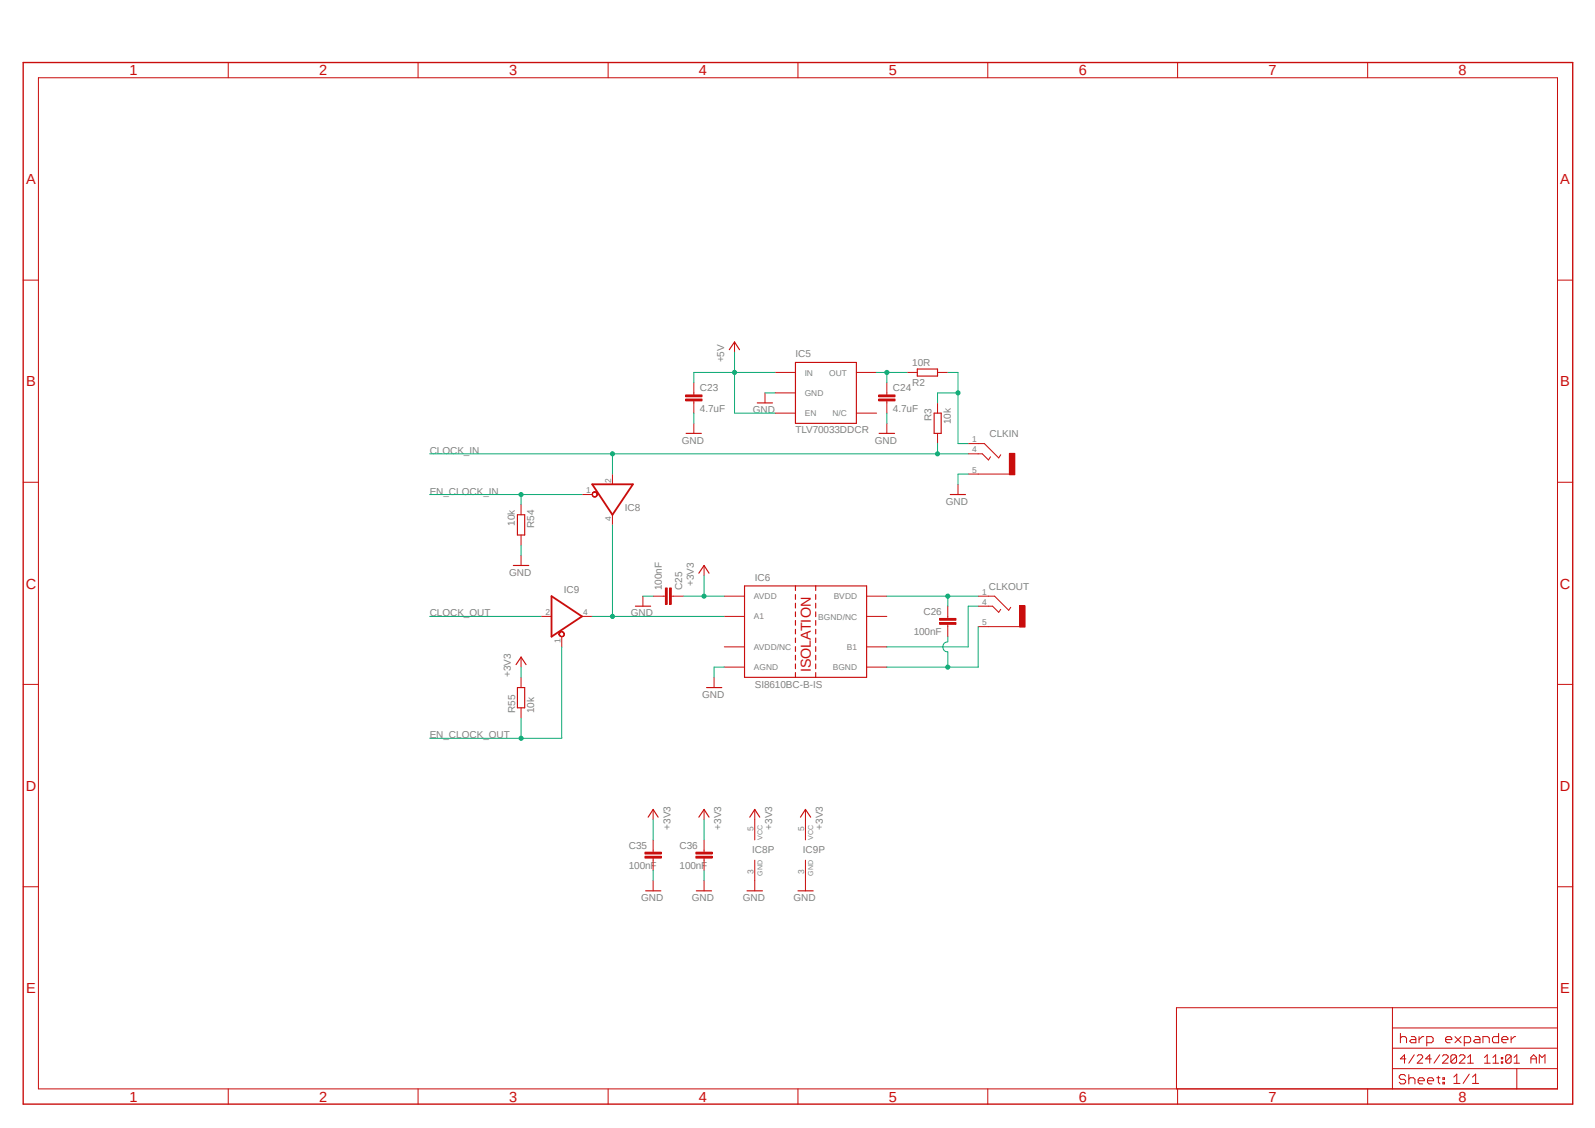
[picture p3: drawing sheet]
<svg xmlns="http://www.w3.org/2000/svg" width="297mm" height="210mm" viewBox="0 0 297 210" stroke-linecap="round" stroke-linejoin="round" font-family="sans-serif">
<path d="M3.9 11.4l290.4 195.7M294.3 207l-.2 .1" fill="none" stroke="#fff" stroke-width=".19"/>
<path d="M182.2 82.6h1.1l2.7 2.7 .4-.6M182.2 84.5h.7l1.2 1.1 .3-.6M182.2 88.3h5.8" fill="none" stroke="#c90d0c" stroke-width=".19"/>
<path d="M188 84.4h1v4h-1z" fill-rule="evenodd" fill="#c90d0c"/>
<path d="M178.4 90.2v1.9M180.3 88.3h1.9M180.3 82.6h1.9M180.3 84.5h1.9M188 84.4h1v4h-1zM184.1 111h1.1l2.6 2.6 .4-.5M184.1 112.9h.7l1.2 1.1 .4-.5M184.1 116.7h5.7M133 126.1v1.9" fill="none" stroke="#c90d0c" stroke-width=".19"/>
<path d="M177 92.1h2.8M131.6 128h2.8" fill="none" stroke="#c90d0c" stroke-width=".21"/>
<path d="M189.9 112.8h1v4h-1z" fill-rule="evenodd" fill="#c90d0c"/>
<g fill="none" stroke="#c90d0c" stroke-width=".19">
<path d="M7.2 14.5h282.8v188.2h-282.8zM42.5 11.6v2.9M77.9 11.6v2.9M113.2 11.6v2.9M148.6 11.6v2.9M183.9 11.6v2.9M219.3 11.6v2.9M254.7 11.6v2.9M4.3 52.2h2.9M290 52.2h2.9M127.7 74.3h3v.3h-3zM127.7 73.5h3v.4h-3z"/>
<path d="M129.2 71.2v2.3M129.2 74.6v2.3M129.2 78.8v1.9M136.8 63.7v1.9M142.5 73.2v1.8M144.3 69.3h3.8M144.3 76.9h3.8M144.3 73.2h3.8M159.5 69.3h3.7M159.5 76.9h3.7M163.6 74.3h3.1v.3h-3.1zM163.6 73.5h3.1v.4h-3.1z"/>
<path d="M165.1 71.2v2.3M165.1 74.6v2.3M165.1 78.8v1.9M168.9 69.3h1.9M174.6 75v1.9M174.6 69.3h1.9M4.3 89.8h2.9M174.6 80.7v1.9M290 89.8h2.9M119.7 111v1.9M121.6 111h2.3M123.9 109.5h.3v3h-.3z"/>
<path d="M124.7 109.5h.3v3h-.3zM125 111h2.3M131.1 105.3v1.9M134.9 111h3.7M134.9 114.8h3.7M161.4 111h3.7M161.4 114.8h3.7M175 115.9h3v.3h-3zM175 115.1h3v.4h-3zM176.5 112.9v2.2M176.5 116.3v2.2M182.2 116.7h1.9"/>
<path d="M182.2 111h1.9M182.2 112.9h1.9M189.9 112.8h1v4h-1zM4.3 127.4h2.9M134.9 124.2h3.7M134.9 120.4h3.7M161.4 124.2h3.7M161.4 120.4h3.7M290 127.4h2.9M4.3 165.1h2.9M290 165.1h2.9M259.3 199h30.7"/>
<path d="M259.3 187.6v15.1M259.3 195.2h30.7M259.3 191.4h30.7M260.8 192.4v1.7M260.8 193.3l.3-.3h.5l.3 .3v.8M261.8 197.1h-1l.7-.7v1.6M262.8 193h.6l.3 .3v.8h-.9l-.3-.3 .3-.3h.9M263.4 196.4l-1.1 1.6M263.9 196.6l.3-.2h.5l.2 .2v.3l-1 1.1h1M264.2 193v1.1M265.1 193h-.3l-.6 .5M265.7 194.1h.9l.3-.3v-.5l-.3-.3h-.9v1.7"/>
<path d="M266.5 197.1h-1l.7-.7v1.6M268.1 196.4l-1.1 1.6M268.6 196.6l.3-.2h.5l.3 .2v.3l-1.1 1.1h1.1M269.2 193.5h1.1v-.2l-.3-.3h-.5l-.3 .3v.5l.3 .3h.5M270.9 193l1.2 1.1M271.2 196.6v1.1l-.3 .3h-.5l-.2-.3M271.2 196.6l-.3-.2h-.5l-.2 .2v1.1M271.2 196.6l-1 1.1M271.7 196.6l.3-.2h.5l.3 .2v.3l-1.1 1.1h1.1M272.1 193l-1.2 1.1M272.7 194.1h.9l.3-.3v-.5l-.3-.3h-.9v1.7M273.3 198h1.1"/>
<path d="M273.3 196.9l.5-.5v1.6M273.6 200l-1.1 1.7M274.7 193h.6l.3 .3v.8h-.9l-.3-.3 .3-.3h.9M276.1 194.1v-1.1h.9l.3 .3v.8M276.4 198h1.1M276.4 196.9l.5-.5v1.6M278 198h1.1M278 196.9l.5-.5v1.6M279.1 192.4v1.7h-.9l-.3-.3v-.5l.3-.3h.9M279.6 196.9h.2v.2h-.2zM279.6 197.7h.2v.3h-.2zM279.7 193.5h1.1v-.2l-.3-.3h-.5l-.3 .3v.5l.3 .3h.5"/>
<path d="M281.4 193v1.1M281.4 196.6v1.1l-.3 .3h-.5l-.2-.3M281.4 196.6l-.3-.2h-.5l-.2 .2v1.1M281.4 196.6l-1 1.1M281.9 196.9l.5-.5v1.6M281.9 198h1.1M282.2 193h-.2l-.6 .5M282.4 199v3.7M285.1 197.1h1M285.1 198v-1.1l.5-.5 .5 .5v1.1M286.6 198v-1.6l.5 .5 .6-.5v1.6M290 187.6h-70.9v15.1"/>
<path d="M42.5 202.7v2.9M77.9 202.7v2.9M113.2 202.7v2.9M148.6 202.7v2.9M183.9 202.7v2.9M219.3 202.7v2.9M254.7 202.7v2.9M261.7 200.4l-.2-.3h-.6l-.3 .3v.3l.3 .3h.6l.2 .2v.3l-.2 .3h-.6l-.3-.3M262.3 200.1v1.7M262.3 201l.3-.3h.6l.3 .3v.8M264.1 201.2h1.1v-.2l-.3-.3h-.5l-.3 .3v.5l.3 .3h.5M265.8 201.2h1.2v-.2l-.3-.3h-.6l-.3 .3v.5l.3 .3h.6"/>
<path d="M267.5 200.7h.6M267.8 200.4v1.1l.3 .3M268.7 200.7h.3v.3h-.3zM268.7 201.5h.3v.3h-.3zM270.7 200.5l.6-.5v1.7M270.7 201.7h1.2M274.2 201.7h1.1M274.2 200.5l.6-.5v1.7"/>
</g>
<path d="M127.7 74.5h3M127.7 73.7h3M163.6 74.5h3.1M163.6 73.7h3.1M110.3 90.2h7.6l-3.9 5.6zM124.1 109.5v3M124.8 109.5v3M175 116.1h3M175 115.3h3" fill="none" stroke="#c90d0c" stroke-width=".34"/>
<g fill="none" stroke="#c90d0c" stroke-width=".21">
<path d="M135.8 65.1l1-1.4 .9 1.4M141 75h2.8M148.1 67.5h11.4v11.3h-11.4zM170.8 68.7h3.8v1.3h-3.8zM173.9 76.9h1.4v3.8h-1.4zM127.8 80.7h2.8M163.7 80.7h2.9M118.3 112.9h2.9M130.1 106.7l1-1.4 .9 1.4M138.6 109.1h22.8v17h-22.8zM148.1 109.1v.8M148.1 110.7v.9"/>
<path d="M148.1 112.3v.9M148.1 113.9v.9M148.1 115.5v.9M148.1 117.2v.8M148.1 118.8v.8M151.9 109.1v.8M151.9 110.7v.9M151.9 112.3v.9M151.9 113.9v.9M151.9 115.5v.9M151.9 117.2v.8M151.9 118.8v.8"/>
<path d="M148.1 120.4v.9M148.1 122v.9M148.1 123.6v.9M148.1 125.2v.9M151.9 120.4v.9M151.9 122v.9M151.9 123.6v.9M151.9 125.2v.9"/>
</g>
<path d="M4.3 11.6h288.6v194h-288.6z" fill="none" stroke="#c90d0c" stroke-width=".25"/>
<path d="M110.3 91.8l.2-.2a.53 .53 0 0 1 .8 .5 .53 .53 0 0 1-.8 .4l-.3-.4 .2-.3 .4-.1 .3 .2a.42 .42 0 0 1-.5 .6l-.4-.4z" fill-rule="evenodd" fill="#c90d0c"/>
<path d="M108.4 92.1h1.9M110.3 91.8l.2-.2a.53 .53 0 0 1 .8 .5 .53 .53 0 0 1-.8 .4l-.3-.4 .2-.3 .4-.1 .3 .2a.42 .42 0 0 1-.5 .6l-.4-.4zM114 88.3v1.9M114 95.8v1.9" fill="none" stroke="#c90d0c" stroke-width=".19"/>
<path d="M102.7 111l5.7 3.8-5.7 3.7z" fill="none" stroke="#c90d0c" stroke-width=".34"/>
<path d="M104.1 117.8a.54 .54 0 0 1 .8-.1 .54 .54 0 0 1 0 .8 .58 .58 0 0 1-.8-.4l.3-.4a.43 .43 0 0 1 .5 .2 .43 .43 0 0 1 0 .5 .53 .53 0 0 1-.6-.1 .53 .53 0 0 1-.2-.5z" fill-rule="evenodd" fill="#c90d0c"/>
<g fill="none" stroke="#c90d0c" stroke-width=".19">
<path d="M97 93.9v1.9M97 99.6v1.9M97 103.4v1.9M100.8 114.8h1.9M104.1 117.8a.54 .54 0 0 1 .8-.1 .54 .54 0 0 1 0 .8 .58 .58 0 0 1-.8-.4l.3-.4a.43 .43 0 0 1 .5 .2 .43 .43 0 0 1 0 .5 .53 .53 0 0 1-.6-.1 .53 .53 0 0 1-.2-.5zM104.6 118.5v1.9M108.4 114.8h1.9M97 122.3v1.9M97 126.1v1.9M97 131.8v1.9M120.1 159.4h3v.4h-3zM120.1 158.7h3v.3h-3z"/>
<path d="M121.6 150.7v1.9M121.6 156.4v2.3M121.6 159.8v2.3M129.6 159.4h3v.4h-3zM129.6 158.7h3v.3h-3zM131.1 150.7v1.9M131.1 156.4v2.3M131.1 159.8v2.3M140.5 150.7v5.7M150 150.7v5.7M121.6 164v1.9M131.1 164v1.9"/>
<path d="M140.5 160.1v5.8M150 160.1v5.8"/>
</g>
<path d="M120.1 159.6h3M120.1 158.8h3M129.6 159.6h3M129.6 158.8h3" fill="none" stroke="#c90d0c" stroke-width=".34"/>
<path d="M96.4 95.8h1.3v3.8h-1.3zM95.6 105.3h2.9M96.1 123.7l.9-1.4 1 1.4M96.4 128h1.3v3.8h-1.3zM120.7 152.1l.9-1.4 1 1.4M130.1 152.1l1-1.4 .9 1.4M139.6 152.1l.9-1.4 1 1.4M149.1 152.1l.9-1.4 1 1.4M120.2 165.9h2.9M129.7 165.9h2.8M139.1 165.9h2.9M148.6 165.9h2.8" fill="none" stroke="#c90d0c" stroke-width=".21"/>
<path d="M129.2 76.9v1.9M142.5 73.2h1.8M165.1 76.9v1.9M80 84.5h100.3M174.6 82.6v1.9M180.3 88.3h-1.9v1.9M97 101.5v1.9M119.7 111h1.9M134.9 124.2h-1.9v1.9M121.6 162.1v1.9M131.1 162.1v1.9" fill="none" stroke="#0dab76" stroke-width=".19"/>
<circle cx="174.6" cy="84.5" r=".38" fill="#0dab76"/>
<g fill="none" stroke="#0dab76" stroke-width=".19">
<path d="M114 84.5v3.8"/>
<circle cx="174.6" cy="84.5" r=".38"/>
</g>
<circle cx="114" cy="84.5" r=".38" fill="#0dab76"/>
<g fill="none" stroke="#0dab76" stroke-width=".19">
<path d="M165.1 111h17.1M176.5 111v1.9"/>
<circle cx="114" cy="84.5" r=".38"/>
</g>
<circle cx="176.5" cy="111" r=".38" fill="#0dab76"/>
<g fill="none" stroke="#0dab76" stroke-width=".19">
<path d="M176.5 118.5v1a.93 .93 0 0 0-.9 .9 .93 .93 0 0 0 .9 1v2.8M182.2 116.7v7.5h-17.1"/>
<circle cx="176.5" cy="111" r=".38"/>
</g>
<circle cx="176.5" cy="124.2" r=".38" fill="#0dab76"/>
<g fill="none" stroke="#0dab76" stroke-width=".19">
<path d="M136.8 69.3h7.5"/>
<circle cx="176.5" cy="124.2" r=".38"/>
</g>
<circle cx="136.8" cy="69.3" r=".38" fill="#0dab76"/>
<g fill="none" stroke="#0dab76" stroke-width=".19">
<path d="M136.8 65.6v11.3h7.5M136.8 69.3h-7.6v1.9M176.5 69.3h1.9v13.3h1.9M178.4 73.2h-3.8v1.8M80 114.8h20.8M182.2 112.9h-1.9v7.5h-15.2"/>
<circle cx="136.8" cy="69.3" r=".38"/>
</g>
<circle cx="178.4" cy="73.2" r=".38" fill="#0dab76"/>
<g fill="none" stroke="#0dab76" stroke-width=".19">
<path d="M163.2 69.3h5.7M165.1 69.3v1.9"/>
<circle cx="178.4" cy="73.2" r=".38"/>
</g>
<circle cx="165.1" cy="69.3" r=".38" fill="#0dab76"/>
<g fill="none" stroke="#0dab76" stroke-width=".19">
<path d="M114 97.7v17.1M110.3 114.8h24.6"/>
<circle cx="165.1" cy="69.3" r=".38"/>
</g>
<circle cx="114" cy="114.8" r=".38" fill="#0dab76"/>
<g fill="none" stroke="#0dab76" stroke-width=".19">
<path d="M127.3 111h7.6M131.1 107.2v3.8"/>
<circle cx="114" cy="114.8" r=".38"/>
</g>
<circle cx="131.1" cy="111" r=".38" fill="#0dab76"/>
<g fill="none" stroke="#0dab76" stroke-width=".19">
<path d="M80 92.1h28.4M97 92.1v1.8M97 124.2v1.9M121.6 152.6v3.8M131.1 152.6v3.8"/>
<circle cx="131.1" cy="111" r=".38"/>
</g>
<circle cx="97" cy="92.1" r=".38" fill="#0dab76"/>
<g fill="none" stroke="#0dab76" stroke-width=".19">
<path d="M97 133.7v3.8M104.6 120.4v17.1h-24.6"/>
<circle cx="97" cy="92.1" r=".38"/>
</g>
<circle cx="97" cy="137.5" r=".38" fill="#0dab76"/>
<circle cx="97" cy="137.5" r=".38" fill="none" stroke="#0dab76" stroke-width=".19"/>
<g font-size="2.7" fill="#c90d0c">
<text x="24.1" y="14.1">1</text>
<text x="59.4" y="14.1">2</text>
<text x="94.8" y="14.1">3</text>
<text x="130.1" y="14.1">4</text>
<text x="165.5" y="14.1">5</text>
<text x="200.9" y="14.1">6</text>
<text x="236.2" y="14.1">7</text>
<text x="271.6" y="14.1">8</text>
<text x="4.9" y="34.3">A</text>
<text x="290.5" y="34.3">A</text>
<text x="4.9" y="71.9">B</text>
<text x="290.5" y="71.9">B</text>
<text x="4.8" y="109.6">C</text>
<text x="290.4" y="109.6">C</text>
<text x="151" y="125.2" transform="rotate(-90 151 125.2)">ISOLATION</text>
<text x="4.8" y="147.2">D</text>
<text x="290.4" y="147.2">D</text>
<text x="4.9" y="184.9">E</text>
<text x="290.5" y="184.9">E</text>
<text x="24.1" y="205.1">1</text>
<text x="59.4" y="205.1">2</text>
<text x="94.8" y="205.1">3</text>
<text x="130.1" y="205.1">4</text>
<text x="165.5" y="205.1">5</text>
<text x="200.9" y="205.1">6</text>
<text x="236.2" y="205.1">7</text>
<text x="271.6" y="205.1">8</text>
</g>
<g font-size="1.9" fill="#808080">
<text x="134.9" y="67.5" transform="rotate(-90 134.9 67.5)">+5V</text>
<text x="148.1" y="66.5">IC5</text>
<text x="169.9" y="68.2">10R</text>
<text x="169.9" y="71.8">R2</text>
<text x="130.3" y="76.6">4.7uF</text>
<text x="130.3" y="72.9">C23</text>
<text x="140.2" y="76.9">GND</text>
<text x="166.3" y="76.6">4.7uF</text>
<text x="166.3" y="72.9">C24</text>
<text x="127" y="82.6">GND</text>
<text x="148.1" y="80.7">TLV70033DDCR</text>
<text x="162.9" y="82.6">GND</text>
<text x="173.5" y="78.4" transform="rotate(-90 173.5 78.4)">R3</text>
<text x="177.1" y="78.9" transform="rotate(-90 177.1 78.9)">10k</text>
<text x="184.3" y="81.4">CLKIN</text>
<text x="80" y="84.5">CLOCK_IN</text>
<text x="80" y="92.1">EN_CLOCK_IN</text>
<text x="116.3" y="95.2">IC8</text>
<text x="176.1" y="93.9">GND</text>
<text x="95.9" y="97.9" transform="rotate(-90 95.9 97.9)">10k</text>
<text x="99.4" y="98.3" transform="rotate(-90 99.4 98.3)">R54</text>
<text x="94.8" y="107.2">GND</text>
<text x="105" y="110.3">IC9</text>
<text x="123.2" y="109.9" transform="rotate(-90 123.2 109.9)">100nF</text>
<text x="127" y="109.9" transform="rotate(-90 127 109.9)">C25</text>
<text x="129.2" y="109.1" transform="rotate(-90 129.2 109.1)">+3V3</text>
<text x="140.5" y="108.2">IC6</text>
<text x="184.1" y="109.9">CLKOUT</text>
<text x="80" y="114.8">CLOCK_OUT</text>
<text x="117.5" y="114.8">GND</text>
<text x="170.1" y="118.3">100nF</text>
<text x="172" y="114.5">C26</text>
<text x="95.1" y="126.1" transform="rotate(-90 95.1 126.1)">+3V3</text>
<text x="130.7" y="129.9">GND</text>
<text x="140.5" y="128">SI8610BC-B-IS</text>
<text x="80" y="137.5">EN_CLOCK_OUT</text>
<text x="95.9" y="132.8" transform="rotate(-90 95.9 132.8)">R55</text>
<text x="99.5" y="132.8" transform="rotate(-90 99.5 132.8)">10k</text>
<text x="124.8" y="154.5" transform="rotate(-90 124.8 154.5)">+3V3</text>
<text x="134.3" y="154.5" transform="rotate(-90 134.3 154.5)">+3V3</text>
<text x="143.8" y="154.5" transform="rotate(-90 143.8 154.5)">+3V3</text>
<text x="153.2" y="154.5" transform="rotate(-90 153.2 154.5)">+3V3</text>
<text x="117.1" y="161.8">100nF</text>
<text x="117.1" y="158">C35</text>
<text x="126.5" y="161.8">100nF</text>
<text x="126.5" y="158">C36</text>
<text x="140.1" y="158.7">IC8P</text>
<text x="149.5" y="158.7">IC9P</text>
<text x="119.4" y="167.7">GND</text>
<text x="128.8" y="167.7">GND</text>
<text x="138.3" y="167.7">GND</text>
<text x="147.7" y="167.7">GND</text>
</g>
<g font-size="1.6" fill="#808080">
<text x="149.9" y="69.9">IN</text>
<text x="154.4" y="69.9">OUT</text>
<text x="149.9" y="77.5">EN</text>
<text x="149.9" y="73.7">GND</text>
<text x="155" y="77.5">N/C</text>
<text x="181" y="82.3">1</text>
<text x="113.8" y="89.9" transform="rotate(-90 113.8 89.9)">2</text>
<text x="181" y="88">5</text>
<text x="181" y="84.2">4</text>
<text x="109.1" y="91.8">1</text>
<text x="113.8" y="97" transform="rotate(-90 113.8 97)">4</text>
<text x="140.4" y="111.5">AVDD</text>
<text x="155.2" y="111.5">BVDD</text>
<text x="182.9" y="110.7">1</text>
<text x="182.9" y="112.6">4</text>
<text x="101.6" y="114.5">2</text>
<text x="104.3" y="119.7" transform="rotate(-90 104.3 119.7)">1</text>
<text x="108.6" y="114.5">4</text>
<text x="140.4" y="115.3">A1</text>
<text x="152.4" y="115.4">BGND/NC</text>
<text x="182.9" y="116.4">5</text>
<text x="140.4" y="124.8">AGND</text>
<text x="140.4" y="121">AVDD/NC</text>
<text x="155.1" y="124.8">BGND</text>
<text x="157.7" y="121">B1</text>
<text x="140.3" y="154.6" transform="rotate(-90 140.3 154.6)">5</text>
<text x="149.7" y="154.6" transform="rotate(-90 149.7 154.6)">5</text>
<text x="140.3" y="162.8" transform="rotate(-90 140.3 162.8)">3</text>
<text x="149.7" y="162.8" transform="rotate(-90 149.7 162.8)">3</text>
</g>
<g font-size="1.3" fill="#808080">
<text x="142" y="156.4" transform="rotate(-90 142 156.4)">VCC</text>
<text x="151.4" y="156.4" transform="rotate(-90 151.4 156.4)">VCC</text>
<text x="142" y="163" transform="rotate(-90 142 163)">GND</text>
<text x="151.4" y="163" transform="rotate(-90 151.4 163)">GND</text>
</g>
</svg>
